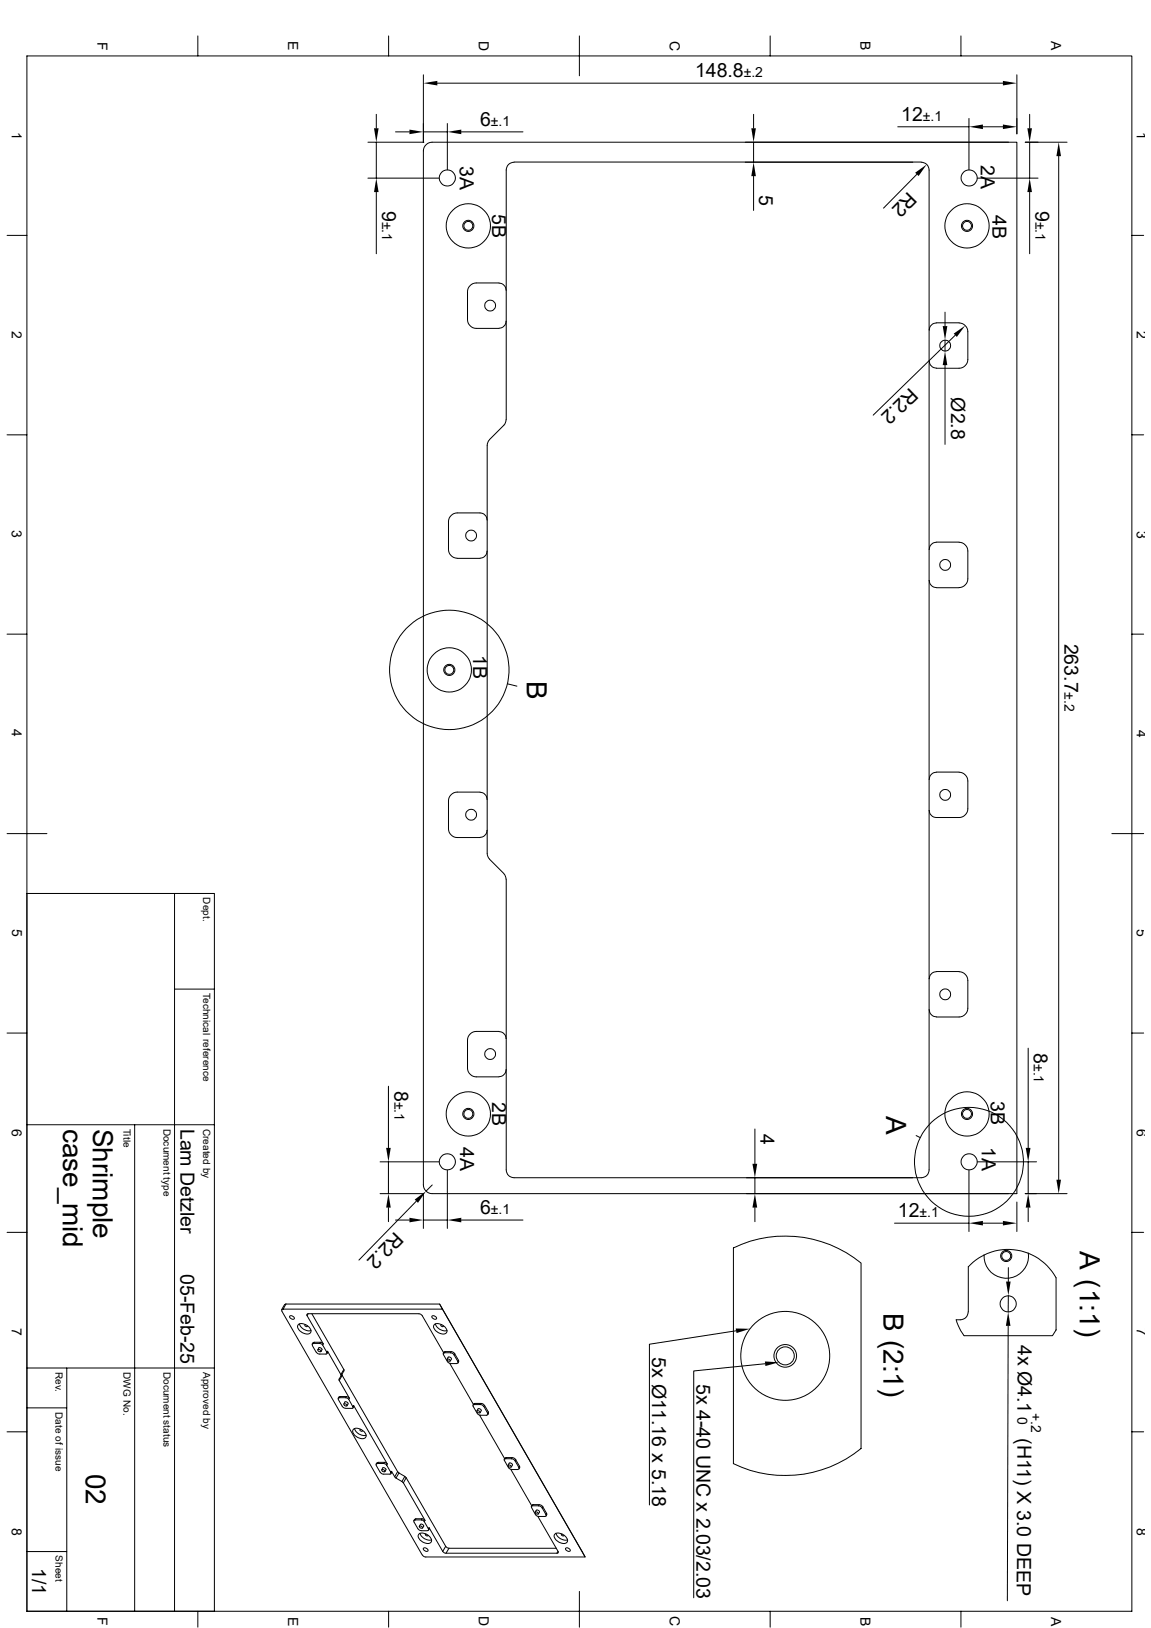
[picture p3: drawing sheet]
<svg xmlns="http://www.w3.org/2000/svg" width="297mm" height="420mm" viewBox="0 0 297 420" stroke-linecap="round" stroke-linejoin="round" font-family="sans-serif">
<g fill="none" stroke="#000" stroke-width=".26">
<path d="M6.9 14.4h285.2v401.4h-285.2zM51.1 9.3v5.1M100.3 9.3v5.1M109.3 19.3v17.5M149.5 9.3v10.3M198.8 9.3v5.1M248 9.3v5.1M262.4 19.3v15.2M95 36.7h14.4M97.1 29.5v3.6M97.1 36.7v9.3M102.1 34h3.6"/>
<path d="M109.3 34h6.1M109.9 37.4l.8-.5 .8-.2h150.9v271.4h-150.9a2.32 2.32 0 0 1-2.2-2.3v-266.9l.1-.8zM112.9 21.5h145.9M115.4 31.9v11.9M119 34h16M192.3 36.7h68M194.5 29.5v3.6M194.5 36.7v5.2M231.7 32.7h18.4M250.1 30.6v13.2M253.7 32.7h5.1M264.6 36.7h10.8"/>
<path d="M265.7 29.5v3.6M265.7 36.7v9.3M95 46h18.3M97.1 49.6v15.9M132.7 41.9a2.02 2.02 0 0 0-2.1 2v64.4M132.7 41.8h105M192.3 41.9h43.2M194.5 45.5v8.8M236.6 45l-8.6 8.7M237.7 41.9a2.02 2.02 0 0 1 2.1 2v258a2.02 2.02 0 0 1-2.1 2.1h-105a2.02 2.02 0 0 1-2.1-2.1v-75M252.2 46h15.7M265.7 49.6v15.9"/>
<path d="M273.2 40.3v264.2M1.8 60.7h5.1M128.8 73.1a1.79 1.79 0 0 1 1.8 1.8M128.8 73h-5.9a2.32 2.32 0 0 0-2.3 2.3v7.2a2.32 2.32 0 0 0 2.3 2.3h5.9M292.1 60.7h3M130.6 82.9a1.79 1.79 0 0 1-1.8 1.8M239.8 93.2a1.79 1.79 0 0 0 1.8 1.8M241.6 83.4a1.79 1.79 0 0 0-1.8 1.8M241.6 83.3h5.9M243.9 80.6v3.6M243.9 87.8v2.8M243.9 94.2v20.5"/>
<path d="M246.5 86.5l-21.2 20.6M247.5 83.4a2.32 2.32 0 0 1 2.3 2.2v7.2a2.32 2.32 0 0 1-2.3 2.2h-5.9M1.8 112.2h5.1M126.3 113.5l-.4 .7-.2 .7v105.4l.2 .7 .4 .7M130.6 108.3l-.3 1.2-4 4M292.1 112.2h3M125.7 134.2a1.79 1.79 0 0 0-1.8-1.8h-5.9a2.32 2.32 0 0 0-2.3 2.2v7.2a2.32 2.32 0 0 0 2.3 2.3M118 144.1h5.9M125.7 142.2a1.79 1.79 0 0 1-1.8 1.9M239.8 141.8a1.79 1.79 0 0 1 1.8-1.8l5.9-.1a2.4 2.4 0 0 1 2.3 2.3v7.2a2.32 2.32 0 0 1-2.3 2.2M239.8 149.8a1.79 1.79 0 0 0 1.8 1.8M241.6 151.7h5.9"/>
<path d="M1.8 163.7h5.1M131 176.5l2.4 .6M292.1 163.7h3M1.8 215.1h10.3M125.7 206.3a1.85 1.85 0 0 0-1.8-1.9h-5.9a2.32 2.32 0 0 0-2.3 2.3v7.2a2.32 2.32 0 0 0 2.3 2.3l5.9-.1a1.79 1.79 0 0 0 1.8-1.8M239.8 201.1a1.79 1.79 0 0 1 1.8-1.8h5.9a2.4 2.4 0 0 1 2.3 2.2v7.2a2.32 2.32 0 0 1-2.3 2.3h-5.9a1.79 1.79 0 0 1-1.8-1.8M286.9 215.1h8.2M6.9 230.6h48.4v185.2M45 230.6v185.2M126.3 221.7l3.7 3.7M130 225.5l.4 .6 .2 .8M45 255.3h10.3"/>
<path d="M241.6 250.8a1.79 1.79 0 0 0-1.8 1.8M241.6 250.7h5.9M247.5 250.8a2.32 2.32 0 0 1 2.3 2.2v7.2a2.32 2.32 0 0 1-2.3 2.3h-5.9M1.8 266.6h5.1M128.8 266.2a1.79 1.79 0 0 1 1.8 1.9M128.8 266.2h-5.9a2.32 2.32 0 0 0-2.3 2.2v7.3a2.32 2.32 0 0 0 2.3 2.2h5.9M130.6 276.1a1.79 1.79 0 0 1-1.8 1.8M239.8 260.6a1.79 1.79 0 0 0 1.8 1.8M265.3 270.5v25.7M292.1 266.6h3M6.9 290.3h48.4M34.8 290.3v125.5"/>
<path d="M98.1 299.8h15.2M100.2 280.3v15.9M100.2 299.8v8.3M194.8 291.4v9M236.4 293.1l1 .5M252.2 299.8h15.3M265.3 299.8v8.3M1.8 318.1h5.1M98.1 308.1h11.3M100.2 311.7v3.6M102.1 314.9h3.6M107.4 310l-14.8 15.2"/>
<path d="M109.3 308v9M109.3 314.9h6.1M111.5 305.8l-1.6 1.6M115.4 302v15M119 314.9h16M194.8 304v4.1M194.8 311.7v3.6M230.8 315.7h19.3M250.1 302v15.8M253.7 315.7h5.1M262.4 310.2v7.6M264.6 308.1h10.8"/>
<path d="M265.3 311.7v3.6M292.1 318.1h3M72.7 338.4l36.3 62.9M73.1 337.9l-.4 .1 .1 .4M73.4 336.7l-.7 1.3M73.8 336.5h39.7l37.5 65.3h-41.3l-.7-.5M73.8 336.5l-.7 1.4M73.8 336.5l-.3 .2M74.8 339.7a.8 .8 0 0 1 1.1 .7 .8 .8 0 0 1-1.1-.7zM79.2 339.6l4.2 7.2M79.5 339.1l-.3 .1v.4M80.5 339l8.2 14.4"/>
<path d="M108.1 339.1l.5 .1 .4 .4 5.5 9.5M108.2 339h-28.7l-.3 .6M111.5 339.7a.8 .8 0 0 1 1.1 .7 .8 .8 0 0 1-1.1-.7zM113.5 336.5l.7 1.4h-41.1M114.2 337.9l36.8 63.9M189.3 322.1a30.9 30.9 0 0 1 32.9 3.9v47.8a30.8 30.8 0 0 1-32.9 3.9zM250.5 326.3a14.1 14.1 0 0 1 22 3.5v13.4l-.9 1.5h-22.8l-1.2-1.9-.8-2.2a2.36 2.36 0 0 0 3.1-2v-11.7zM260.2 327.2v3.6M260.2 334.3v4.3M265.4 323.4a5.7 5.7 0 0 1-5.5 6.5 5.7 5.7 0 0 1-5.9-6M6.9 353.1h48.4M17.2 353.1v62.7"/>
<path d="M77 341.8a2.43 2.43 0 0 1 3.3 1.9 1.45 1.45 0 0 1-2.3 .2l-.7-.5-.4-.6-.1-.6zM77.3 341.7a2.63 2.63 0 0 0 3 1.7M78.8 341.9a.3 .3 0 0 0 .1 .4 .3 .3 0 0 0 .4-.1M80.6 347.3l1 1.7M80.7 346.6l-.1 .3M80.9 346.8l-.3 .1v.4M81.1 346.5l-.3 .1M81.6 349l.7 .5h1.9l.2-.3-.1-.2M82 348.4a.45 .45 0 0 1 .6-.1 .45 .45 0 0 1 .1 .6l-.5-.2zM82.3 347.9a.58 .58 0 0 1 .8 .4l-.3 .5M82.3 347.9l-.3 .5M82.5 346.7l.7 .4"/>
<path d="M82.7 346.4l.7 .4M82.7 346.4h-1.6l-.2 .3h1.6M82.7 346.4l-.2 .3M83.4 346.8l-.1 .3 1.1 1.9 .1-.3M84.5 348.7v.3M84.5 348.7l3.5 6.1M84.6 349l-.2 .3M87.5 356.3l2.7 4.5-.2 .3 1.1 2M88 354.8v.3M88 355.1l-.5 .8v.4M88.3 354.7v.3M88.3 355l14.3 24.8"/>
<path d="M88.3 355l-.8 1.3M88.7 353.4l.1 .4-.8 1.3M88.7 353.4l-.7 1.4M112.1 341.8a2.43 2.43 0 0 1 3.3 1.9 1.45 1.45 0 0 1-2.3 .2l-.7-.5-.4-.6-.1-.6zM112.4 341.7a2.63 2.63 0 0 0 3 1.7M113.9 341.9a.3 .3 0 0 0 .1 .4 .3 .3 0 0 0 .4-.1M114.7 349.2l-.3 .3 1.1 2M114.9 348.9l-.5 .3M114.9 348.8h1.6M114.9 348.8l-.2 .3h1.5l.3-.3M115.4 350.8a.45 .45 0 0 1 .5 0 .45 .45 0 0 1 .2 .5l-.5-.1zM115.5 351.5l.7 .4"/>
<path d="M115.7 350.3a.58 .58 0 0 1 .8 .4M115.7 350.3l-.3 .5M116.1 351.9l6.1 10.6M116.2 351.9h1.7M116.3 349.2l.5 .1 .4 .4M116.5 348.9l.5 .1 .3 .4M116.5 350.8l-.3 .4M117.2 349.7l1 1.7M117.3 349.4l1 1.7M117.3 349.4l-.1 .3M118.2 351.4v.3l-.3 .2M118.3 351.1l-.1 .6"/>
<path d="M118.3 351.1l-.1 .3M190 343.5l-22.4 3.4v41.5M197.4 352l-18.4 1.8v58.6M260.2 342.2l-.2 70.9M1.8 369.5h5.1M6.9 363.3h10.3M87.5 360.6l-.2 .2M87.6 360.7l-.4 .3 1.1 1.9 .4 .4 .5 .1M87.6 360.7h1.6M87.8 360.4l-.3 .2M87.8 360.4h1.6M87.8 360.4l-.2 .3"/>
<path d="M88.7 362.4a.45 .45 0 0 1 .6-.1 .45 .45 0 0 1 .2 .6l-.6-.1zM89.2 360.7l.8 .4M89.4 360.4l.7 .4M89.4 360.4l-.2 .3M89.8 362.3a.58 .58 0 0 0-.8-.4l-.3 .4M89.8 362.3l-.3 .5M91.1 363.1v.2l-.2 .2h-1.7M91.1 363.1l.2-.3 8.6 15M91.2 362.8l.1 .2-.2 .3M91.3 368.8a2.43 2.43 0 0 1 3.2 1.9 1.45 1.45 0 0 1-2.3 .2l-.7-.5-.4-.6-.1-.6zM91.5 368.7a2.63 2.63 0 0 0 3 1.7M93 368.9a.3 .3 0 0 0 .1 .4 .3 .3 0 0 0 .5-.1"/>
<path d="M97.2 377.6l-.1 .3M97.4 377.7l-.4 .3 1.1 1.9M97.6 377.4l-.3 .2M98.1 379.9l.7 .5h1.9l.2-.2-.1-.2M98.5 379.3a.45 .45 0 0 1 .6 0 .45 .45 0 0 1 .1 .6l-.5-.2zM98.8 378.9a.58 .58 0 0 1 .8 .4l-.3 .5M98.8 378.8l-.3 .5M99 377.7l.7 .4M99.2 377.4l.7 .4M99.2 377.4h-1.6l-.2 .3h1.6M99.2 377.4l-.2 .3M99.9 377.8l-.1 .3 1.1 1.9 .1-.3"/>
<path d="M101 379.7l.1 .3-.2 .3M101 379.7l.9 1.4M102.6 379.8l.4 .4M102.6 379.8l-.7 1.3M122.1 362.9l1.1 1.9M122.3 362.5l-.3 .2 .1 .2M122.3 362.5h1.7M122.5 362.2l-.4 .4M122.5 362.2h1.6M122.5 362.2l-.2 .3M123.1 364.2a.45 .45 0 0 1 .5-.1 .45 .45 0 0 1 .2 .6l-.5-.2zM123.2 364.8l.8 .5h1.6"/>
<path d="M123.8 365.3l6.4 11.1M124 362.5l.5 .1 .3 .4M124.1 362.2l.5 .1 .4 .4M124.1 362.2l-.1 .3M124.2 364.1l-.3 .5M124.2 364.1a.58 .58 0 0 0-.8-.5l-.3 .5M125.1 362.7l.9 1.7M125.1 362.7l-.2 .3 1 1.7 .1-.3M125.8 364.7l.1 .4-.4 .2M126 364.4v.3M126.1 364.8l-.2 .3M130.4 376.5l-.3 .3 1.1 2"/>
<path d="M130.6 376.2l-.5 .4M130.6 376.2h1.6M130.6 376.2l-.2 .3h1.6l.2-.3M131.1 378.2a.45 .45 0 0 1 .6-.1 .45 .45 0 0 1 .1 .6l-.5-.2zM131.4 377.7a.58 .58 0 0 1 .8 .4M131.4 377.6l-.3 .5M131.8 379.2l5.4 9.4M132 376.5l.5 .1 .4 .4M132.2 376.2l.5 .1 .4 .4M132.2 378.1l-.2 .5M132.9 377l1 1.7M133.1 376.7l1 1.7"/>
<path d="M133.1 376.7l-.2 .3M133.9 378.7v.4l-.3 .2-1.6-.1-.7-.4M134.1 378.4l-.2 .7M134.1 378.4l-.2 .3M292.1 369.5h3M101.9 381.1l.3 .4M102.2 381.5l1.5 .9M103 380.2l1.5 .8M103 380.2l-.8 1.3M103.7 382.4l.4 .3M104.1 382.7l5.6 9.7-.2 .3M104.5 381l.3 .4"/>
<path d="M104.5 381l-.8 1.4M104.8 381.4l10.2 17.7M104.8 381.4l-.7 1.3M107 392.1l-.2 .3M107.1 392.3l-.3 .1v.4l1.4 2.1 2.1 .2 .3-.3-.1-.2M107.3 392l-.3 .2M108.2 395.9a2.43 2.43 0 0 1 3.2 1.8 1.45 1.45 0 0 1-2.3 .3l-.7-.5-.4-.7-.1-.5zM108.2 393.9a.45 .45 0 0 1 .6 0 .45 .45 0 0 1 .1 .5l-.5-.1zM108.2 393.9l.3-.5a.58 .58 0 0 1 .8 .5l-.2 .5M108.4 395.7a2.63 2.63 0 0 0 3 1.7M108.8 392.3l.7 .4M108.9 392l.7 .4"/>
<path d="M108.9 392h-1.6l-.2 .3h1.7M108.9 392l-.1 .3M109.3 399.6a.8 .8 0 0 1 1.1 .7 .8 .8 0 0 1-1.1-.7zM109.5 392.7l1.1 1.9 .1-.3M109.9 395.9a.3 .3 0 0 0 .1 .4 .3 .3 0 0 0 .4-.1M110.7 394.3v.3M110.7 394.3l3.6 6.1M110.8 394.6l-.2 .3M115 399.1l.4 .3 .5 .1M115 399.1l-.7 1.3M115.9 399.6h27.7M115.9 399.6l-.8 1.3"/>
<path d="M137.2 389l1 1.9M137.3 388.5l-.2 .2M137.4 388.6l-.3 .2 .1 .2M137.6 388.3l-.3 .2M137.6 388.3h1.5l-.1 .3h-1.6M137.6 388.3l-.2 .3M138.1 390.3a.45 .45 0 0 1 .5-.1 .45 .45 0 0 1 .2 .6l-.5-.1zM138.4 389.8a.58 .58 0 0 1 .8 .4l-.3 .5M138.4 389.8l-.3 .5M138.8 391.4l5.2 9M139 388.7l.5 .1 .4 .4M139.2 388.4l.5 .1 .4 .4"/>
<path d="M139.9 389.2l1 1.7M140.1 388.9l1 1.7M140.1 388.9l-.2 .3M140.9 390.9l.1 .2-.3 .3h-1.7l-.7-.5M141.1 390.6v.3M141.1 390.6l-.2 .3M141.1 390.9l-.2 .3M143.3 395.9a2.43 2.43 0 0 1 3.2 1.8 1.45 1.45 0 0 1-2.3 .3l-.7-.5-.4-.7-.1-.5zM143.5 395.7a2.63 2.63 0 0 0 3 1.7M145 395.9a.3 .3 0 0 0 .1 .4 .3 .3 0 0 0 .4-.1M146 399.6a.8 .8 0 0 1 1.2 .7 .8 .8 0 0 1-1.2-.7zM6.9 400.4h10.3"/>
<path d="M51.1 415.8v4.1M100.3 415.8v4.1M114.3 400.4l.3 .3 .5 .2M115.1 400.9h28.6M144 400.4l.1 .3-.3 .2M144 400.4l-.3 .5M149.5 410.7v9.2M198.8 415.8v4.1M248 415.8v4.1"/>
<circle cx="115.4" cy="45.9" r="2.07"/>
<circle cx="120.9" cy="58.3" r="1.43"/>
<circle cx="120.9" cy="58.3" r="5.7"/>
<circle cx="120.9" cy="58.3" r="1.15"/>
<circle cx="249.6" cy="58.3" r="1.43"/>
<circle cx="249.6" cy="58.3" r="5.7"/>
<circle cx="249.6" cy="58.3" r="1.15"/>
<circle cx="250.1" cy="45.9" r="2.07"/>
<circle cx="126.5" cy="78.9" r="1.41"/>
<circle cx="243.9" cy="89.2" r="1.41"/>
<circle cx="121.6" cy="138.2" r="1.41"/>
<circle cx="243.9" cy="145.8" r="1.41"/>
<circle cx="116" cy="172.9" r="1.43"/>
<circle cx="116" cy="172.9" r="15.4"/>
<circle cx="116" cy="172.9" r="5.7"/>
<circle cx="116" cy="172.9" r="1.15"/>
<circle cx="121.6" cy="210.3" r="1.41"/>
<circle cx="243.9" cy="205.1" r="1.41"/>
<circle cx="243.9" cy="256.6" r="1.41"/>
<circle cx="126.5" cy="272" r="1.41"/>
<circle cx="115.4" cy="299.9" r="2.07"/>
<circle cx="120.9" cy="287.5" r="1.43"/>
<circle cx="120.9" cy="287.5" r="5.7"/>
<circle cx="120.9" cy="287.5" r="1.15"/>
<circle cx="249.6" cy="287.5" r="5.7"/>
<circle cx="249.6" cy="287.5" r="1.43"/>
<circle cx="249.6" cy="287.5" r="1.15"/>
<circle cx="250" cy="299.9" r="14"/>
<circle cx="250.1" cy="299.9" r="2.07"/>
<circle cx="259.7" cy="324.2" r="1.43"/>
<circle cx="259.7" cy="324.1" r="1.15"/>
<circle cx="260.2" cy="336.5" r="2.07"/>
<circle cx="202.6" cy="349.9" r="11.5"/>
<circle cx="202.6" cy="349.9" r="2.92"/>
<circle cx="202.6" cy="349.9" r="2.33"/>
</g>
<g fill="#000">
<path d="M96.5 33.1h1.2l-.6 3.6zM105.7 33.4l3.6 .6-3.6 .6zM109.3 21.5l3.6-.6v1.2zM115.4 34l3.6-.6v1.2zM193.9 33.1h1.2l-.6 3.6zM250.1 32.7l3.6-.6v1.2zM258.8 32.1l3.6 .6-3.6 .6zM258.8 20.9l3.6 .6-3.6 .6zM265.1 33.1h1.2l-.6 3.6zM97.1 46l.6 3.6h-1.2zM194.5 41.9l.6 3.6h-1.2zM236.2 44.6l2.9-2.1-2 2.9z"/>
<path d="M265.7 46l.6 3.6h-1.2zM273.2 36.7l.6 3.6h-1.2zM243.3 84.2h1.2l-.6 3.6zM243.9 90.6l.6 3.6h-1.2zM246.1 86.1l3-2.1-2.2 3zM99.7 296.2h1.1l-.6 3.6zM264.7 296.2h1.2l-.6 3.6zM100.2 308.1l.6 3.6h-1.1zM105.7 314.3l3.6 .6-3.6 .6zM107 309.6l2.9-2.2-2 3zM115.4 314.9l3.6-.6v1.2zM194.8 308.1l.6 3.6h-1.2z"/>
<path d="M194.2 300.4h1.2l-.6 3.6zM250.1 315.7l3.6-.6v1.2zM258.8 315.1l3.6 .6-3.6 .6zM265.3 308.1l.6 3.6h-1.2zM272.6 304.5h1.2l-.6 3.6zM259.6 330.8h1.2l-.6 3.5zM189.9 342.9h3.6l-3.4 1.1zM197.4 351.4l3.6 .2-3.5 1zM260.2 338.6l.6 3.6h-1.2z"/>
</g>
<g font-size="7.2">
<text x="136" y="175.9" transform="rotate(90 136 175.9)">B</text>
<text x="16.2" y="291.3" transform="rotate(90 16.2 291.3)">case_mid</text>
<text x="23.9" y="291.3" transform="rotate(90 23.9 291.3)">Shrimple</text>
<text x="228.7" y="288.1" transform="rotate(90 228.7 288.1)">A</text>
<text x="278.7" y="322.9" transform="rotate(90 278.7 322.9)">A (1:1)</text>
<text x="228" y="339" transform="rotate(90 228 339)">B (2:1)</text>
<text x="22.1" y="380.4" transform="rotate(90 22.1 380.4)">02</text>
</g>
<g font-size="5">
<text x="179.4" y="19.9">148.8</text>
<text x="123.9" y="32.6">6</text>
<text x="232.6" y="31.2">12</text>
<text x="118.7" y="42.8" transform="rotate(90 118.7 42.8)">3A</text>
<text x="253.1" y="42.6" transform="rotate(90 253.1 42.6)">2A</text>
<text x="196" y="50.3" transform="rotate(90 196 50.3)">5</text>
<text x="234.4" y="49.3" transform="rotate(135 234.4 49.3)">R2</text>
<text x="98.6" y="54.4" transform="rotate(90 98.6 54.4)">9</text>
<text x="127" y="55.3" transform="rotate(90 127 55.3)">5B</text>
<text x="256.2" y="55.5" transform="rotate(90 256.2 55.5)">4B</text>
<text x="267.2" y="54.4" transform="rotate(90 267.2 54.4)">9</text>
<text x="234.8" y="99.9" transform="rotate(136 234.8 99.9)">R2.2</text>
<text x="245.5" y="102.6" transform="rotate(90 245.5 102.6)">Ø2.8</text>
<text x="274.7" y="166.1" transform="rotate(90 274.7 166.1)">263.7</text>
<text x="122.1" y="169.2" transform="rotate(90 122.1 169.2)">1B</text>
<text x="266.8" y="271.8" transform="rotate(90 266.8 271.8)">8</text>
<text x="101.8" y="281.6" transform="rotate(90 101.8 281.6)">8</text>
<text x="127" y="284.4" transform="rotate(90 127 284.4)">2B</text>
<text x="255.7" y="284.1" transform="rotate(90 255.7 284.1)">3B</text>
<text x="46.6" y="291.3" transform="rotate(90 46.6 291.3)">Lam Detzler</text>
<text x="196.3" y="292.7" transform="rotate(90 196.3 292.7)">4</text>
<text x="118.8" y="296" transform="rotate(90 118.8 296)">4A</text>
<text x="253.4" y="296.1" transform="rotate(90 253.4 296.1)">1A</text>
<text x="101.9" y="317.8" transform="rotate(134 101.9 317.8)">R2.2</text>
<text x="123.9" y="313.4">6</text>
<text x="231.7" y="314.2">12</text>
<text x="46.6" y="328.8" transform="rotate(90 46.6 328.8)">05-Feb-25</text>
<text x="262.7" y="347.2" transform="rotate(90 262.7 347.2)">4x Ø4.1</text>
<text x="168.3" y="350.3" transform="rotate(90 168.3 350.3)">5x Ø11.16 x 5.18</text>
<text x="179.7" y="357.2" transform="rotate(90 179.7 357.2)">5x 4-40 UNC x 2.03/2.03</text>
<text x="262.6" y="371.1" transform="rotate(90 262.6 371.1)">(H11) X 3.0 DEEP</text>
<text x="8.3" y="404.6" transform="rotate(90 8.3 404.6)">1/1</text>
</g>
<g font-size="3.6">
<text x="25.1" y="10.8" transform="rotate(90 25.1 10.8)">F</text>
<text x="74.4" y="10.7" transform="rotate(90 74.4 10.7)">E</text>
<text x="123.6" y="10.5" transform="rotate(90 123.6 10.5)">D</text>
<text x="172.8" y="10.5" transform="rotate(90 172.8 10.5)">C</text>
<text x="222.1" y="10.7" transform="rotate(90 222.1 10.7)">B</text>
<text x="271.3" y="10.7" transform="rotate(90 271.3 10.7)">A</text>
<text x="191.9" y="19.9">±.2</text>
<text x="3.1" y="34" transform="rotate(90 3.1 34)">1</text>
<text x="126.7" y="32.6">±.1</text>
<text x="238.2" y="31.2">±.1</text>
<text x="293.4" y="34" transform="rotate(90 293.4 34)">1</text>
<text x="98.6" y="57.2" transform="rotate(90 98.6 57.2)">±.1</text>
<text x="267.2" y="57.2" transform="rotate(90 267.2 57.2)">±.1</text>
<text x="3.1" y="85.4" transform="rotate(90 3.1 85.4)">2</text>
<text x="293.4" y="85.5" transform="rotate(90 293.4 85.5)">2</text>
<text x="3.1" y="136.8" transform="rotate(90 3.1 136.8)">3</text>
<text x="293.4" y="136.9" transform="rotate(90 293.4 136.9)">3</text>
<text x="274.7" y="178.7" transform="rotate(90 274.7 178.7)">±.2</text>
<text x="3.1" y="188.2" transform="rotate(90 3.1 188.2)">4</text>
<text x="293.4" y="188.4" transform="rotate(90 293.4 188.4)">4</text>
<text x="3.1" y="239.9" transform="rotate(90 3.1 239.9)">5</text>
<text x="293.4" y="239.9" transform="rotate(90 293.4 239.9)">5</text>
<text x="266.8" y="274.6" transform="rotate(90 266.8 274.6)">±.1</text>
<text x="101.8" y="284.4" transform="rotate(90 101.8 284.4)">±.1</text>
<text x="3.1" y="291.3" transform="rotate(90 3.1 291.3)">6</text>
<text x="293.4" y="291.3" transform="rotate(90 293.4 291.3)">6</text>
<text x="126.7" y="313.4">±.1</text>
<text x="237.3" y="314.2">±.1</text>
<text x="3.1" y="342.8" transform="rotate(90 3.1 342.8)">7</text>
<text x="293.4" y="342.8" transform="rotate(90 293.4 342.8)">7</text>
<text x="262.6" y="365.8" transform="rotate(90 262.6 365.8)">0</text>
<text x="266.1" y="364.6" transform="rotate(90 266.1 364.6)">+.2</text>
<text x="3.1" y="394.3" transform="rotate(90 3.1 394.3)">8</text>
<text x="293.4" y="394.3" transform="rotate(90 293.4 394.3)">8</text>
<text x="25.1" y="417.3" transform="rotate(90 25.1 417.3)">F</text>
<text x="74.4" y="417.2" transform="rotate(90 74.4 417.2)">E</text>
<text x="123.6" y="417.1" transform="rotate(90 123.6 417.1)">D</text>
<text x="172.8" y="417.1" transform="rotate(90 172.8 417.1)">C</text>
<text x="222.1" y="417.2" transform="rotate(90 222.1 417.2)">B</text>
<text x="271.3" y="417.2" transform="rotate(90 271.3 417.2)">A</text>
</g>
<g font-size="2.6">
<text x="52.5" y="231.6" transform="rotate(90 52.5 231.6)">Dept.</text>
<text x="52.5" y="256.3" transform="rotate(90 52.5 256.3)">Technical reference</text>
<text x="31.9" y="291.3" transform="rotate(90 31.9 291.3)">Title</text>
<text x="42.2" y="291.3" transform="rotate(90 42.2 291.3)">Document type</text>
<text x="52.5" y="291.3" transform="rotate(90 52.5 291.3)">Created by</text>
<text x="14.4" y="354.1" transform="rotate(90 14.4 354.1)">Rev.</text>
<text x="31.9" y="354.1" transform="rotate(90 31.9 354.1)">DWG No.</text>
<text x="42.2" y="354.1" transform="rotate(90 42.2 354.1)">Document status</text>
<text x="52.5" y="354.1" transform="rotate(90 52.5 354.1)">Approved by</text>
<text x="14.4" y="364.4" transform="rotate(90 14.4 364.4)">Date of issue</text>
<text x="14.4" y="401.4" transform="rotate(90 14.4 401.4)">Sheet</text>
</g>
</svg>
